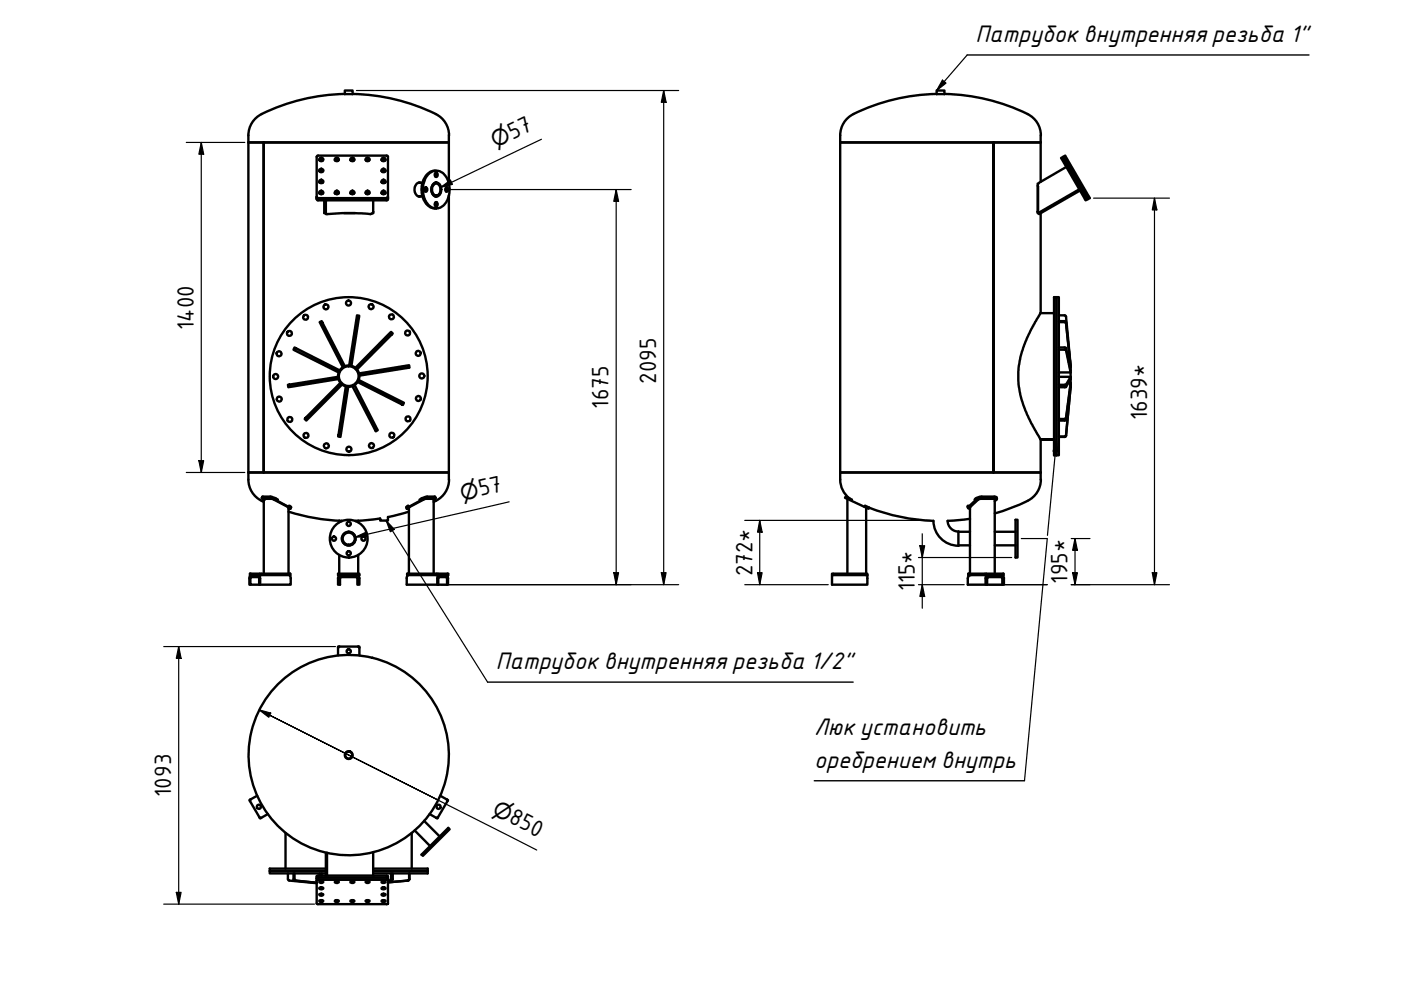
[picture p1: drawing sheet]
<svg xmlns="http://www.w3.org/2000/svg" width="297mm" height="210mm" viewBox="0 0 297 210" stroke-linecap="round" stroke-linejoin="round" font-family="sans-serif">
<!-- layer: Visible (ISO) -->
<g fill="none" stroke="#000" stroke-width=".51">
<path d="M73.1 19.9a41 41 0 0 0-18.2 4.6 5 5 0 0 0-2.2 4.2v73M73.1 19.2h1.7v.8h-1.7zM74.8 19.9a41 41 0 0 1 18.2 4.6 5 5 0 0 1 2.2 4.2M198.6 19.9a41 41 0 0 0-18.3 4.6 5 5 0 0 0-2.2 4.2v73M198.6 19.2h1.6v.8h-1.6zM200.2 19.9a41 41 0 0 1 18.3 4.6 5 5 0 0 1 2.2 4.2l-.1 9.8M52.7 30.2h42.5M55.9 30.2v70M67.3 33h14.8l.2 .2-.1 9.2-14.9 .1-.2-.3v-9zM67.7 38.6l.3-.2 .5 .2M67.7 36.3l.2-.3h.4l.2 .3M67.7 33.9l.4-.2 .4 .2"/>
<path d="M67.8 38.7l.2-.1 .4 .1M67.8 36.4h.6M67.8 34.1l.3-.2 .3 .2M71 33.9l.4-.2 .4 .2M71.1 34.1l.3-.2 .3 .2M74.3 33.9l.4-.2 .4 .2M74.4 34.1l.3-.2 .3 .2M77.5 33.9l.4-.2 .4 .2M78 33.7l-.3 .1-.1 .2M78.3 34l-.4-.1-.2 .2M80.9 33.9l.4-.2 .4 .2M80.9 36.3l.3-.3h.3l.2 .3"/>
<path d="M80.9 38.6l.3-.2 .5 .2M81 34.1l.3-.2 .3 .2M81 38.7l.2-.1 .4 .1M81 36.4h.6M88.7 38.7h.9M88.9 38.7h.1M89.2 38.7a1.37 1.37 0 0 0-1.3 2l.7 .9h.6M90.1 39.8a.4 .4 0 0 1 .5 .4 .4 .4 0 0 1-.5 .4l-.1-.4zM90.1 39.8l.2 .3-.2 .5M91.1 36.7a2.36 2.36 0 0 1 3.7 1.2 4.7 4.7 0 0 1-1.5 6.1 2.69 2.69 0 0 1-3.4-2.1 5 5 0 0 1 1.2-5.2zM91.9 39.1a.94 .94 0 0 1 1.1-.2 .94 .94 0 0 1 .5 1 1.14 1.14 0 0 1-.2 1.3 1.14 1.14 0 0 1-1.3 .3 1.71 1.71 0 0 1-.1-2.4zM91.9 39a1 1 0 0 1 1.1-.1 1 1 0 0 1 .5 1 1.21 1.21 0 0 1-1.4 1.7 1.86 1.86 0 0 1-.2-2.6z"/>
<path d="M92 39.1a.93 .93 0 0 1 1.1 .1 .93 .93 0 0 1 .3 .9 .97 .97 0 0 1-.3 1.1 .97 .97 0 0 1-1 .1 1.63 1.63 0 0 1-.1-2.2zM92.2 38.7h.3M92.4 38.7h.1M92.4 36.7l.1 .3-.1 .5M92.5 36.2a3.2 3.2 0 0 0-3.1 3.3 4.1 4.1 0 0 0 2.4 4.7h.7M94.5 39.8a.4 .4 0 0 1 .5 .4 .4 .4 0 0 1-.5 .4l-.1-.3zM94.6 39.8l.1 .3-.1 .5M95.2 28.7v10.3M178.1 30.2h42.5zM220.2 38.9h-.2l.1 6.3-.1-5.8M225 33.5l.4-.3 5.1 8.8 .1 .2 .5-.2-5.3-9-.4 .2 .2 .3 5 8.7-.4 .3zM226.1 35.4l-5.8 3.3"/>
<path d="M67.1 41.7l.3 .3h14.6l.3-.3M67.1 42l.2 .2h14.8l.2-.2M67.7 41l.3-.3 .5 .3M67.8 41.1l.2-.1 .4 .1M68.7 42.5v2.7h.4M69.1 42.5v2.9a69.9 69.9 0 0 1 9.7-.1l.3-.4M71 41l.3-.3 .5 .3M71.1 41.1l.2-.1 .4 .1M72.9 45.2h2.4M74.3 41l.3-.3 .5 .3M74.4 41.1l.2-.1 .4 .1M77.5 41l.4-.3 .4 .3"/>
<path d="M78 40.7l-.4 .3M78.3 41h-.4l-.2 .1M79.1 42.5v2.7h-.1M80.9 41l.3-.3 .5 .3M81 41.1l.2-.1 .4 .1M88.7 41.6h.9M89 41.6l-.1 .1M92.2 41.6h.3l-.1 .1M92.3 42.9a.41 .41 0 0 1 .5 .4 .41 .41 0 0 1-.4 .4l-.2-.3zM92.4 42.9l.1 .4-.1 .4M95.2 41.4v60.3M220 44.9l.1 .1z"/>
<path d="M220.6 45.2v21.2l-2 3.5-1.1 2.4a18.8 18.8 0 0 0 1 17.2l2.1 3.6v8.6M228.8 40.1l-8.6 5 .1 .3 8.7-5M62.4 73.7l9.7 4.8-.3 .5-9.4-4.7-.2-.2zM67.8 68.3l.4-.2 4.9 9.6-.4 .2zM75.7 66.9h.5l-1.7 10.7-.5-.1zM76.1 79.2l10.6-1.8 .1 .5-10.6 1.7zM82.7 70.5l.2-.1 .4 .3-7.6 7.6-.3-.3zM220.6 66.4h2.9M223.5 63h.5v33.5h-.5zM224 63h.5v33.5h-.5zM224.5 66.9h1.2l.3 .2 1 10.6M224.5 73.7l1.5 .1 1 4.7v1.4h-2.5"/>
<path d="M224.5 74.1l1.5 .1 1 4.8h-2.5M224.5 68.1h1.3l.2 .2 1 10.2M224.5 68.3h1.2l.3 .2 1 9.4h-.1M61 81.6l10.7-1.7 .1 .5-10.7 1.7zM72.2 81.2l.3 .3-7.6 7.7-.3-.4 .2-.2zM73.3 81.9l.5 .1-1.6 10.6h-.5zM74.7 81.9l.5-.3 4.9 9.6-.4 .3zM76.1 80.6l9.5 4.8-.2 .5-9.6-4.9zM220.6 93.1h2.9h-2.9M224.5 92.6h1.3l.2-.2 1-10.5-1 10.6-.2 .1h-1.3M226.9 81.9h.1M227 81.5v-.3l-1 7.5-.3 .1h-1.2"/>
<path d="M227 81.5l-1 7.5-.2 .2h-1.3M227 80.4v-.5l-1 1.7h-1.5M227 80.4l-1 1.7h-1.5M227 80.4v.8h-.5M227 81.5v.4M52.7 100.2h42.5M52.7 101.7a5 5 0 0 0 2.8 4.5M55.5 106.2l.4 .2M55.5 105.6l.1-.3h1.9l1.4 .6M55.9 106l-.4-.4h1.8l.7 .2 3.6 2v.1h-.4M61.2 108.5a42.1 42.1 0 0 0 11.2 1.9M61.3 107.2l.4 .3-.1 .3"/>
<path d="M71.9 110.4v.3M71.9 117.7v3.9M72.4 110.4v.1M75.9 110.4v.3M75.9 117.7v3.9M86.6 107.2l-.5 .3 .1 .3M86.7 108.5l-4.4 1.1v.8h-1.7v-.5l-5.2 .6M91.9 106l.5-.4h-1.8l-.9 .2-3.5 2 .5 .1M92.4 105.6l-.2-.3h-1.9l-1.4 .6M92.4 106.2l-.5 .2M95.2 101.7a5 5 0 0 1-2.8 4.5M178.1 100.2h42.5z"/>
<path d="M178.1 101.7a5 5 0 0 0 2 4M179.7 105.8v15.8M180.6 105.9l-1.3-.6-.1 .3 4.9 2.3 .2-.3-.9-.4M183.6 107.7v13.9M184.3 107.6a42.1 42.1 0 0 0 13.6 2.8 5.3 5.3 0 0 0 5.3 5.3v-3a2.23 2.23 0 0 1-2.3-2.3M203.2 115.6h2.5M203.2 112.7h2.5M205.3 107.2l-.2 .2 .1 .3M205.7 110l-4.8 .4M210.7 100.2v-70v70M210.9 106.3l.5-.5-.2-.2h-3.5l-.6 .2-1.8 1.7v.3l.4 .1M210.9 115.6h4.4"/>
<path d="M210.9 112.7h4.4M211.4 105.8l-.1-.4-.3-.1h-3.2l-.9 .3-.3 .3M215.3 110.2h.4v8h-.4zM217.9 106.2l-3.1 1.3-3.9 1.4M220.7 101.7a5 5 0 0 1-2.8 4.5M53 121.6h8.6v.3h-8.6zM53.2 121.9l-.3 .6v1.5h.2M54.8 121.9l.3 .5 .1 1.6h-.3v-1.6h-1.7l-.1 1.6h1.8M55.9 121.6l.1-15.8h2l3.2 1.8v14M61.3 121.9l.3 .6v1.5h-6.4M71.7 121.6h4.5v.3h-4.5zM71.9 137.1h-.2v1.9"/>
<path d="M71.9 137.1h4.3v1.9M71.9 137.1l-.2 .2M75.5 121.9a.66 .66 0 0 1 .7 .7v1.4h-.4l-.1-1.6h-3.4l-.2 .2v1.4h-.4v-1.4a.66 .66 0 0 1 .6-.7M75.9 137.1l.3 .2M86.3 121.6h8.6v.3h-8.6zM86.6 121.9l-.4 .5v1.6h6.5M86.7 121.6v-14l3.5-1.8h1.7v15.8M92.9 124h1.9M93 121.9l-.1 .1-.2 .6v1.4h.2M94.7 121.9l.3 .4v1.7h-.2l-.1-1.6h-1.7l-.1 1.6M176.4 121.9v2.1h7.5v-2.1M183.6 121.6h-7.2v.3h7.5"/>
<path d="M183.6 121.6h.3v.3M205.3 121.6h7.5v.3h-7.5zM205.7 121.6v-14.1l1.8-1.7h.3h3.1v15.8M205.8 121.9l-.3 .1-.3 .4v1.6h3.8M209.3 124h3.2M209.5 121.9l-.3 .2-.2 .4v1.5h.3M212.3 121.9l.3 .2 .3 .4v1.5h-.4v-1.5l-.2-.1h-2.9l-.1 1.6M53.1 169.5l-.2 .1 2.3 3.9 1.6-.9M53.1 169.5l-.1 .3M54.5 168.7l-1.4 .8M55 173.3l.3 .1M60.5 176.6v7.6"/>
<path d="M87.3 176.6v7.6M87.9 176.1l3.3 3.3M89.9 174l3.3 3.3M92.8 173.3l-.3 .1M93.3 168.7l1.7 .9-2.3 3.9-1.6-.9M94.8 169.5v.3M95 175.5l.3 .3-5.6 5.7-.3-.3zM61 185.2l.2 1.5 5.9 .6M62.2 185.2l.1 1.5 4.8 .5-4.5-.5-.2-.2v-1.3M67.1 186.2l.3-.1h14.6l.3 .1M67.1 186.7l.2-.2h14.8l.2 .2M67.2 185.7l14.8-.1 .3 .2v5.8l-15 .1-.2-.1z"/>
<path d="M67.7 186.9l.3-.1a.29 .29 0 0 1 .4 0 .29 .29 0 0 1 .1 .4 .29 .29 0 0 1-.4 0l-.3-.1zM67.8 190.9h.2a.29 .29 0 0 1 .4-.1 .29 .29 0 0 1 .1 .4 .29 .29 0 0 1-.4 .1l-.4-.2zM67.8 189.5h.2a.29 .29 0 0 1 .4 0 .29 .29 0 0 1 .1 .4 .29 .29 0 0 1-.4 0l-.4-.2zM67.8 188.2l.2-.1a.29 .29 0 0 1 .4 0 .29 .29 0 0 1 .1 .4 .29 .29 0 0 1-.4 .1l-.4-.2zM67.8 185.2v.4M68.2 185.2v.4M69.1 184.2h-11.9v.5h11.9h-11.9v.5h11.9M69.3 180.9h-.2v4.7M69.3 180.8v4.8M71 186.9l.3-.1a.29 .29 0 0 1 .4 0 .29 .29 0 0 1 .1 .4 .29 .29 0 0 1-.4 0l-.4-.1zM71.1 190.9h.2a.29 .29 0 0 1 .4-.1 .29 .29 0 0 1 .1 .4 .29 .29 0 0 1-.4 .1l-.1-.1a.2 .2 0 0 1-.3 0 .2 .2 0 0 1 .1-.3zM74.3 186.9l.3-.1a.29 .29 0 0 1 .4 0 .29 .29 0 0 1 .1 .4 .29 .29 0 0 1-.4 0l-.4-.1z"/>
<path d="M74.4 190.9h.2a.29 .29 0 0 1 .4-.1 .29 .29 0 0 1 .1 .4 .29 .29 0 0 1-.4 .1l-.1-.1a.2 .2 0 0 1-.3 0 .2 .2 0 0 1 .1-.3zM77.6 190.9h.3a.29 .29 0 0 1 .4-.1 .29 .29 0 0 1 0 .4 .29 .29 0 0 1-.4 .1l-.3-.2zM77.6 186.9l.3-.1a.29 .29 0 0 1 .4 0 .29 .29 0 0 1 0 .4 .29 .29 0 0 1-.4 0l-.3-.1zM79.1 180.7v4.9M79.1 184.2h11.6v1h-11.6M79.1 184.7h11.6M80.9 186.9l.2-.1 .6 .1a.43 .43 0 0 1-.4 .3 .43 .43 0 0 1-.4-.2zM81 188.2h.6a.23 .23 0 0 1 .1 .3 .23 .23 0 0 1-.3 .1l-.2-.1a.19 .19 0 0 1-.3-.1 .19 .19 0 0 1 .1-.2zM81 189.5h.6a.23 .23 0 0 1 .1 .3 .23 .23 0 0 1-.3 .1l-.5-.1zM81 190.9h.6a.23 .23 0 0 1 .1 .3 .23 .23 0 0 1-.3 .1l-.5-.2zM82.9 185.2v1.3l-.2 .2h-.4M83.3 185.2l-.1 1.5-.9 .1"/>
<path d="M86.7 185.2v1.2l-.3 .3M86.8 185.2v1.2l-.1 .3-4.4 .4"/>
<circle cx="68.1" cy="38.5" r=".39"/>
<circle cx="68.1" cy="33.8" r=".38"/>
<circle cx="68.1" cy="36.2" r=".39"/>
<circle cx="71.4" cy="33.9" r=".4"/>
<circle cx="74.7" cy="33.9" r=".4"/>
<circle cx="77.9" cy="33.8" r=".38"/>
<circle cx="81.3" cy="38.5" r=".41"/>
<circle cx="81.3" cy="33.9" r=".4"/>
<circle cx="81.3" cy="36.2" r=".4"/>
<circle cx="92.5" cy="37" r=".39"/>
<circle cx="68.1" cy="40.8" r=".39"/>
<circle cx="71.4" cy="40.9" r=".41"/>
<circle cx="74.7" cy="40.9" r=".41"/>
<circle cx="77.9" cy="40.8" r=".39"/>
<circle cx="81.3" cy="40.9" r=".41"/>
<circle cx="58.4" cy="79.8" r=".53"/>
<circle cx="59.2" cy="75" r=".53"/>
<circle cx="61.4" cy="70.7" r=".53"/>
<circle cx="64.8" cy="67.3" r=".53"/>
<circle cx="69.1" cy="65.1" r=".53"/>
<circle cx="73.9" cy="64.3" r=".53"/>
<circle cx="73.9" cy="79.7" r="2.27"/>
<circle cx="73.9" cy="79.7" r="2.1"/>
<circle cx="73.9" cy="79.7" r="16.7"/>
<circle cx="78.7" cy="65" r=".53"/>
<circle cx="83" cy="67.2" r=".53"/>
<circle cx="86.4" cy="70.6" r=".53"/>
<circle cx="88.7" cy="74.9" r=".53"/>
<circle cx="89.4" cy="79.7" r=".53"/>
<circle cx="59.2" cy="84.6" r=".53"/>
<circle cx="61.4" cy="88.9" r=".53"/>
<circle cx="64.9" cy="92.3" r=".53"/>
<circle cx="69.2" cy="94.5" r=".53"/>
<circle cx="74" cy="95.2" r=".53"/>
<circle cx="78.8" cy="94.5" r=".53"/>
<circle cx="83.1" cy="92.3" r=".53"/>
<circle cx="86.5" cy="88.8" r=".53"/>
<circle cx="88.7" cy="84.5" r=".53"/>
<circle cx="70.8" cy="114.2" r=".44"/>
<circle cx="73.9" cy="114.2" r="1.46"/>
<circle cx="73.9" cy="114.2" r="1.42"/>
<circle cx="73.9" cy="117.3" r=".44"/>
<circle cx="73.9" cy="111.1" r=".44"/>
<circle cx="73.9" cy="114.2" r="1.29"/>
<circle cx="73.9" cy="114.2" r="4"/>
<circle cx="77.1" cy="114.2" r=".44"/>
<circle cx="73.9" cy="138.1" r=".44"/>
<circle cx="54.9" cy="171.1" r=".44"/>
<circle cx="73.9" cy="160.1" r="21.2"/>
<circle cx="73.9" cy="160.1" r=".83"/>
<circle cx="73.9" cy="160.1" r=".74"/>
<circle cx="93" cy="171.1" r=".44"/>
</g>
<g fill="#000">
<circle cx="55.9" cy="106" r=".25"/>
<circle cx="91.9" cy="106" r=".25"/>
<circle cx="53" cy="121.9" r=".25"/>
<circle cx="53" cy="121.6" r=".25"/>
<circle cx="94.9" cy="121.6" r=".25"/>
<circle cx="94.9" cy="121.9" r=".25"/>
<circle cx="205.3" cy="121.9" r=".25"/>
<circle cx="205.3" cy="121.6" r=".25"/>
</g>
<!-- layer: Dimension (ISO) -->
<g fill="none" stroke="#000" stroke-width=".25">
<path d="M75.6 19.2h68.3M140.7 19.2l.5 2.5h-1zM140.7 19.2v104.8M39.5 30.2h12.4M42.7 30.2l.5 2.5h-1zM42.7 30.2v70M93.4 39.7l2.1-1.5 .4 .9zM114.8 29.5l-21.4 10.2M93.3 40.2h.5M94.8 40.2h39M130.6 40.2l.5 2.5h-1zM130.6 40.2v83.8"/>
<path d="M231.9 42h16M244.8 42l.5 2.5h-1zM244.8 42v82M42.2 97.7h1l-.5 2.5zM39.5 100.2h12.4M75.3 113.9l2.3-1.1 .3 1zM107.9 106.4l-32.6 7.5M157.9 110.3h39.3M161.1 110.3l.5 2.5h-1zM161.1 110.3v13.7M194.7 118.2h19.8M195 115.7h1l-.5 2.5z"/>
<path d="M195.5 113.2v15.8M216.5 114.2h5.5M227.1 114.2h4M227.9 114.2l.5 2.5h-1zM227.9 114.2v9.8M34.7 137.1h36.4M37.9 137.1l.5 2.5h-1zM37.9 137.1v54.6M93.5 124h50.4M130.1 121.4h1l-.5 2.6zM140.2 121.4h1l-.5 2.6zM157.9 124h17.7"/>
<path d="M160.6 121.4h1l-.5 2.6zM194.7 124h9.7M195.5 124l.5 2.5h-1zM209.8 124h12.2M227.1 124h20.8M227.4 121.4h1l-.5 2.6zM244.3 121.4h1l-.5 2.6zM54.9 150.5l2.5 .7-.4 .9zM54.9 150.5l2.3 1.2M92.9 169.6l-35.7-17.9 56.6 28.5M34.7 191.7h32M37.4 189.2h1l-.5 2.5z"/>
</g>
<g fill="#000">
<path d="M42.7 30.2l.5 2.5h-1zM93.4 39.7l2.1-1.5 .4 .9zM140.7 19.2l.5 2.5h-1zM130.6 40.2l.5 2.5h-1zM244.8 42l.5 2.5h-1zM42.2 97.7h1l-.5 2.5zM75.3 113.9l2.3-1.1 .3 1zM161.1 110.3l.5 2.5h-1zM195 115.7h1l-.5 2.5zM227.9 114.2l.5 2.5h-1zM37.9 137.1l.5 2.5h-1zM130.1 121.4h1l-.5 2.6z"/>
<path d="M140.2 121.4h1l-.5 2.6zM160.6 121.4h1l-.5 2.6zM195.5 124l.5 2.5h-1zM227.4 121.4h1l-.5 2.6zM244.3 121.4h1l-.5 2.6zM54.9 150.5l2.5 .7-.4 .9zM37.4 189.2h1l-.5 2.5z"/>
</g>
<!-- layer: Symbol (ISO) -->
<path d="M199.8 17l.8 .6-2 1.6zM205.1 11.7l-6.5 7.5M224 93.2l.2 2.6-.9-.1zM224 93.2l-1.9 20.3M81.9 110.4l1.7 1.8-.8 .5zM81.9 110.4l21.5 34.2M222 114.2l-4.8 51.3" fill="none" stroke="#000" stroke-width=".25"/>
<path d="M199.8 17l.8 .6-2 1.6zM224 93.2l.2 2.6-.9-.1zM81.9 110.4l1.7 1.8-.8 .5z" fill="#000"/>
<!-- layer: Sketch Geometry (ISO) -->
<path d="M205.1 11.7h72.4M103.4 144.6h77.5M172.6 165.5h44.6" fill="none" stroke="#000" stroke-width=".3"/>
<g font-size="5.4">
<text x="108.6" y="29.7" transform="rotate(-26 108.6 29.7)">57</text>
<text x="41.1" y="69.9" transform="rotate(-90 41.1 69.9)">1400</text>
<text x="139.1" y="81.4" transform="rotate(-90 139.1 81.4)">2095</text>
<text x="129" y="86.6" transform="rotate(-90 129 86.6)">1675</text>
<text x="243.2" y="89.1" transform="rotate(-90 243.2 89.1)">1639*</text>
<text x="101.9" y="105.3" transform="rotate(-13 101.9 105.3)">57</text>
<text x="159.5" y="122.1" transform="rotate(-90 159.5 122.1)">272*</text>
<text x="193.9" y="125.4" transform="rotate(-90 193.9 125.4)">115*</text>
<text x="226.3" y="123.8" transform="rotate(-90 226.3 123.8)">195*</text>
<text x="36.3" y="169" transform="rotate(-90 36.3 169)">1093</text>
<text x="107.7" y="174.3" transform="rotate(27 107.7 174.3)">850</text>
</g>
<g font-size="4.9">
<text x="206.8" y="8.9">Патрубок внутренняя резьба 1&quot;</text>
<text x="105.1" y="141.8">Патрубок внутренняя резьба 1/2&quot;</text>
<text x="172.6" y="155.8">Люк установить</text>
<text x="172.6" y="162.7">оребрением внутрь</text>
</g>
<g font-size="4.6">
<text x="105.1" y="31.4" transform="rotate(-26 105.1 31.4)">⌀</text>
<text x="98" y="106.1" transform="rotate(-13 98 106.1)">⌀</text>
<text x="104.1" y="172.6" transform="rotate(27 104.1 172.6)">⌀</text>
</g>
</svg>
